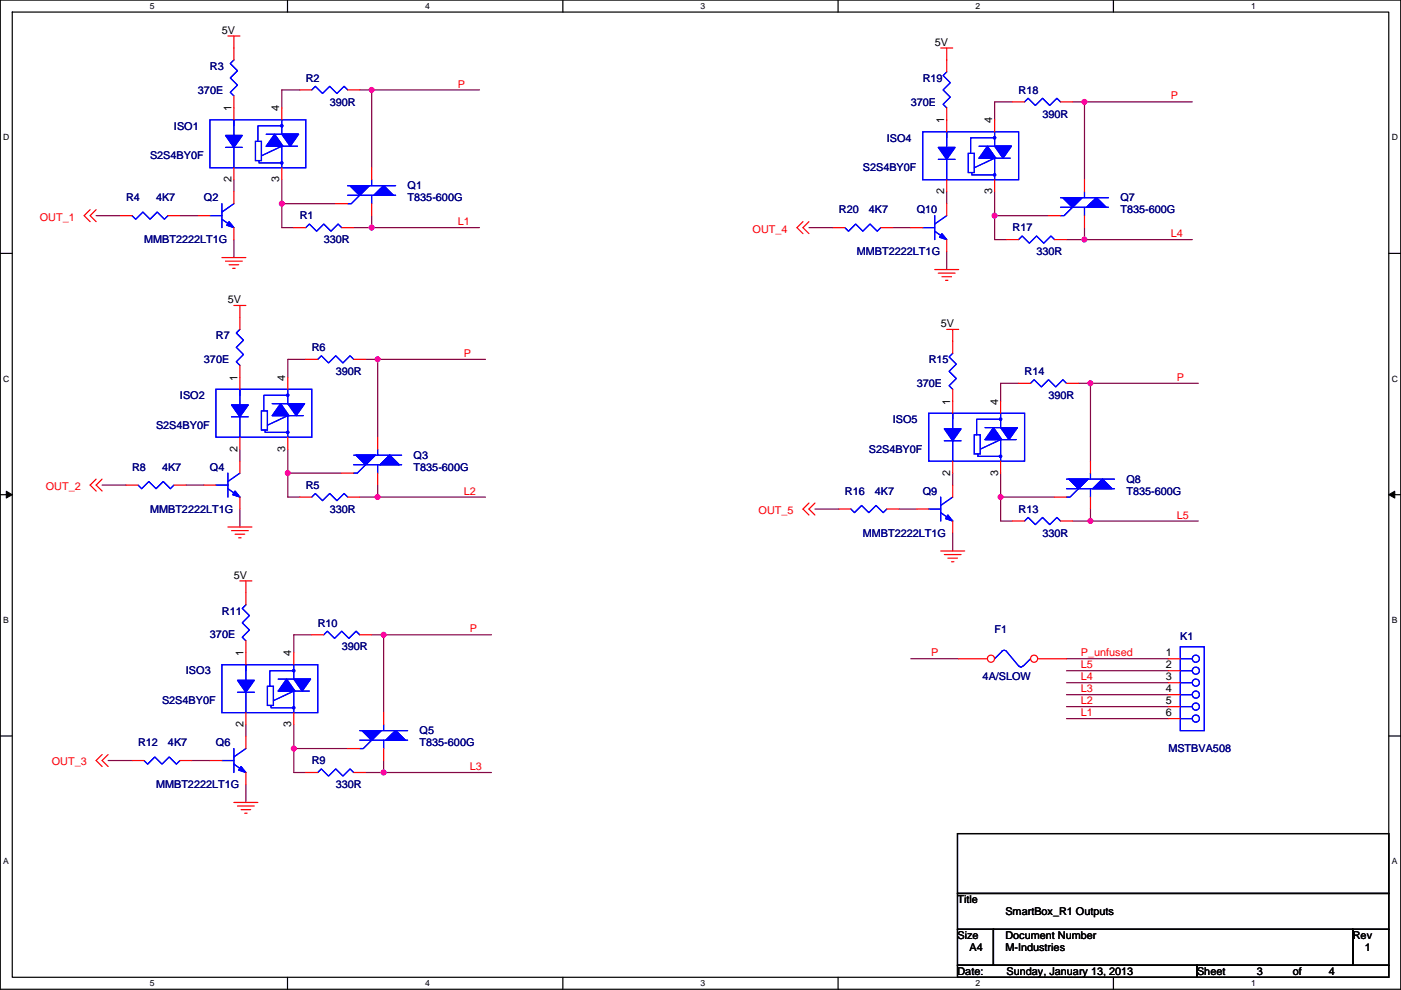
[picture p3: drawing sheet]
<svg xmlns="http://www.w3.org/2000/svg" width="297mm" height="210mm" viewBox="0 0 297 210" stroke-linecap="round" stroke-linejoin="round" font-family="sans-serif">
<path d="M.1 0h296.9v209.8h-296.9zM2.6 2.6h291.8v204.7h-291.8z" fill="none" stroke="#000" stroke-width=".25"/>
<g fill="#fff">
<path d="M31.8 .3h1v2h-1z"/>
<path d="M31.8 207.5h1v2.1h-1z"/>
</g>
<path d="M61 0v2.6M61 207.3v2.5" fill="none" stroke="#000" stroke-width=".25"/>
<g fill="#fff">
<path d="M90.1 .3h1v2h-1z"/>
<path d="M90.1 207.5h1v2.1h-1z"/>
</g>
<path d="M119.3 0v2.6M119.3 207.3v2.5" fill="none" stroke="#000" stroke-width=".25"/>
<g fill="#fff">
<path d="M148.5 .3h1v2h-1z"/>
<path d="M148.5 207.5h1v2.1h-1z"/>
</g>
<path d="M177.7 0v2.6M177.7 207.3v2.5" fill="none" stroke="#000" stroke-width=".25"/>
<g fill="#fff">
<path d="M206.9 .3h1v2h-1z"/>
<path d="M206.9 207.5h1v2.1h-1z"/>
</g>
<path d="M236.1 0v2.6M236.1 207.3v2.5" fill="none" stroke="#000" stroke-width=".25"/>
<g fill="#fff">
<path d="M265.2 .3h1v2h-1z"/>
<path d="M265.2 207.5h1v2.1h-1z"/>
<path d="M.7 28.2h1.3v2h-1.3z"/>
<path d="M295.1 28.2h1.3v2h-1.3z"/>
<path d="M.7 79.3h1.3v2.1h-1.3z"/>
<path d="M295.1 79.3h1.3v2.1h-1.3z"/>
</g>
<path d="M.1 53.7h2.5M294.4 53.7h2.6" fill="none" stroke="#000" stroke-width=".25"/>
<g fill="#fff">
<path d="M.7 130.5h1.2v2h-1.2z"/>
<path d="M295.1 130.5h1.2v2h-1.2z"/>
</g>
<path d="M.1 104.9h2.5M294.4 104.9h2.6" fill="none" stroke="#000" stroke-width=".25"/>
<path d="M1.3 104.2l1.3 .7-1.3 .7zM294.4 104.9l1.3-.7v1.4z" fill="#000" stroke="#000" stroke-width=".21"/>
<g fill="#fff">
<path d="M.7 181.7h1.2v2h-1.2z"/>
<path d="M295.1 181.7h1.2v2h-1.2z"/>
</g>
<path d="M.1 156.1h2.5M294.4 156.1h2.6M203 176.8h91.4v12.7h-91.4zM203 189.5h91.4v7.6h-91.4zM203 197.1h7.6v7.6h-7.6zM210.6 197.1h76.2v7.6h-76.2zM286.8 197.1h7.6v7.6h-7.6zM203 204.7h50.8v2.6h-50.8zM253.8 204.7h40.6v2.6h-40.6z" fill="none" stroke="#000" stroke-width=".25"/>
<g fill="none" stroke="#800040" stroke-width=".25">
<path d="M63.6 19.1h-3.8v3.8M76.3 19.1h2.5M78.8 19.1h22.9M78.8 19.1v16.5M49.6 38.1v2.6M59.8 38.1v5.1M214.7 21.6h-3.8v3.8M227.4 21.6h2.5M229.9 21.6h22.9M229.9 21.6v16.5M20.4 45.7h5.1M38.2 45.7h3.8"/>
<path d="M49.6 50.8v3.8M59.8 43.2h11.4M59.8 43.2v5.1h2.5M75 48.3h3.8M78.8 48.3h22.9M78.8 45.7v2.6M171.5 48.3h5.1M189.3 48.3h3.8M200.7 40.7v2.5M200.7 53.4v3.8M210.9 45.7v5.1h2.5M210.9 45.7h11.4"/>
<path d="M210.9 40.7v5M226.1 50.8h3.8M229.9 48.3v2.5M229.9 50.8h22.9M64.8 76.2h-3.8v3.8M77.5 76.2h2.6M80.1 76.2h22.8M80.1 76.2v16.5M50.9 95.3v2.5M61 95.3v5.1M216 81.3h-3.9v3.8M228.7 81.3h2.5"/>
<path d="M231.2 81.3v16.5M231.2 81.3h22.9M21.7 102.9h5M39.4 102.9h3.8M50.9 108v3.8M61 100.4h11.5M61 100.4v5h2.6M76.3 105.4h3.8M80.1 105.4h22.8M80.1 102.9v2.5M172.8 108h5.1M190.6 108h3.8"/>
<path d="M202 100.4v2.5M202 113.1v3.8M212.1 100.4v5M212.2 105.4l-.1 5.1h2.6M212.2 105.4h11.4M227.4 110.5h3.8M231.2 108v2.5M231.2 110.5h22.9M66.1 134.6h-3.8v3.9M78.8 134.6h2.5M81.3 134.6v16.6M81.3 134.6h22.9"/>
<path d="M193.1 139.7h10.2M226.1 139.7h21.6M52.1 153.7v2.5M62.3 158.8h11.4M62.3 153.7v5.1M62.3 158.8v5.1h2.5M226.1 142.3h21.6M226.1 144.8h21.6M226.1 147.3h21.6M226.1 149.9h21.6M226.1 152.4h21.6M22.9 161.3h5.1"/>
<path d="M40.7 161.3h3.8M52.1 166.4v3.8M77.5 163.9h3.8M81.3 161.3v2.6M81.3 163.9h22.9"/>
</g>
<g fill="#f0f" stroke="#f0f" stroke-width=".25">
<circle cx="59.7" cy="43.2" r=".5"/>
<circle cx="78.8" cy="19.1" r=".5"/>
<circle cx="78.8" cy="48.3" r=".5"/>
<circle cx="61" cy="100.3" r=".5"/>
<circle cx="80.1" cy="76.2" r=".5"/>
<circle cx="80.1" cy="105.4" r=".5"/>
<circle cx="62.3" cy="158.8" r=".5"/>
<circle cx="81.3" cy="134.6" r=".5"/>
<circle cx="81.3" cy="163.8" r=".5"/>
<circle cx="212.1" cy="105.4" r=".5"/>
<circle cx="231.2" cy="81.3" r=".5"/>
<circle cx="231.2" cy="110.5" r=".5"/>
<circle cx="210.9" cy="45.7" r=".5"/>
<circle cx="229.9" cy="21.6" r=".5"/>
<circle cx="229.9" cy="50.8" r=".5"/>
</g>
<g fill="none" stroke="#f00" stroke-width=".25">
<path d="M48.3 7.6h2.6M49.6 7.6v5.1M63.6 19.1h2.5M73.7 19.1h2.6M199.5 10.2h2.5M200.7 10.2v5.1M49.6 20.3v5.1M49.6 35.6v2.5M59.8 35.6v2.5M59.8 22.9v2.5M78.8 35.6v2.5M200.7 38.1v2.6"/>
<path d="M200.7 22.9v5.1M210.9 38.1v2.6M210.9 25.4v2.6M214.7 21.6h2.5M224.9 21.6h2.5M229.9 38.1v2.6M19.1 44.5l-1.3 1.2 1.3 1.3M20.4 44.5l-1.3 1.2 1.3 1.3M42 45.7h2.5M47.1 54.6h5M47.8 55.4h3.6M48.6 56.2h2"/>
<path d="M49.3 56.9h.5M49.6 40.7v2.5M49.6 48.3v2.5M62.3 48.3h2.5M71.2 43.2h2.5M72.5 48.3h2.5M78.8 43.2v2.5M170.2 47l-1.2 1.3 1.2 1.3M171.5 47l-1.3 1.3 1.3 1.3M176.6 48.3h2.5M186.7 48.3h2.6M193.1 48.3h2.5"/>
<path d="M198.2 57.2h5.1M198.9 57.9h3.6M199.7 58.7h2M200.5 59.5h.5M200.7 43.2v2.5M200.7 50.8v2.6M213.4 50.8h2.6M222.3 45.7h2.5M223.6 50.8h2.5M229.9 45.7v2.6M49.6 64.8h2.5M50.9 64.8v5.1"/>
<path d="M50.9 77.5v5.1M64.8 76.2h2.6M75 76.2h2.5M200.7 69.9h2.6M202 69.9v5.1M50.9 97.8v2.6M50.9 92.7v2.6M61 92.7v2.6M61 80v2.6M80.1 92.7v2.6M202 82.6v5.1M202 97.8v2.6"/>
<path d="M212.1 97.8v2.6M212.1 85.1v2.6M216 81.3h2.5M226.1 81.3h2.6M231.2 97.8v2.6M20.4 101.6l-1.3 1.3 1.3 1.3M21.7 101.6l-1.3 1.3 1.3 1.3M26.7 102.9h2.6M36.9 102.9h2.5M43.2 102.9h2.6M48.3 111.8h5.1M49.1 112.5h3.5"/>
<path d="M49.8 113.3h2.1M50.6 114.1h.5M50.9 105.4v2.6M63.6 105.4h2.5M72.5 100.4h2.5M73.7 105.4h2.6M80.1 100.4v2.5M171.5 106.7l-1.3 1.3 1.3 1.2M172.8 106.7l-1.3 1.3 1.3 1.2M177.9 108h2.5M188 108h2.6M194.4 108h2.5"/>
<path d="M199.4 116.9h5.1M200.2 117.6h3.6M201 118.4h2M201.7 119.1h.5M202 102.9v2.5M202 110.5v2.6M214.7 110.5h2.5M223.6 105.4h2.5M224.9 110.5h2.5M231.2 105.4v2.6M50.9 123.2h2.5M52.1 123.2v5.1"/>
<path d="M52.1 135.9v5.1M62.3 138.5v2.5M66.1 134.6h2.5M76.3 134.6h2.5M247.7 139.7h2.5M52.1 156.2v2.6M52.1 151.2v2.5M62.3 151.2v2.5M247.7 142.3h2.5M247.7 144.8h2.5M247.7 147.3h2.5M247.7 149.9h2.5"/>
<path d="M247.7 152.4h2.5M21.7 160l-1.3 1.3 1.3 1.3M22.9 160l-1.2 1.3 1.2 1.3M44.5 161.3h2.6M49.6 170.2h5.1M50.4 171h3.5M51.1 171.7h2M51.9 172.5h.5M52.1 163.9v2.5M64.8 163.9h2.6M75 163.9h2.5"/>
</g>
<g fill="none" stroke="#00f" stroke-width=".25">
<path d="M49.6 12.7l-.8 .8 1.6 1.5-1.6 1.5 1.6 1.6-1.6 1.5 .8 .7M66.1 19.1l.8-.8 1.5 1.5 1.5-1.5 1.5 1.5 1.6-1.5 .7 .8M200.7 15.3l-.7 .7 1.5 1.5-1.5 1.6 1.5 1.5-1.5 1.5 .7 .8M44.5 25.4h20.3v10.2h-20.3zM47.8 31.3h3.6M49.6 26.7v-1.3v10.2M54.2 30h1.2v4.1h-1.2zM54.9 34.1v.5h4.9M55.4 33l4.4-2v4.6M56.4 31h6.7M56.4 28.5h6.9M59.8 25.4v3.1"/>
<path d="M59.8 26.7h-5.1v3.3M73.7 39.4h10.2M74.2 39.4l2.1 2M78.3 39.4l-2 2M78.8 38.1v1.3M195.6 28h20.4v10.1h-20.4zM198.9 33.8h3.6M200.7 29.2v-1.2v10.1M205.3 32.5h1.3v4.1h-1.3zM206.1 36.6v.5h4.8M206.6 35.6l4.3-2.1v4.6M207.6 33.5h6.6"/>
<path d="M207.6 31h6.8M210.9 28v3M210.9 29.2h-5.1v3.3M217.2 21.6l.8-.8 1.5 1.6 1.5-1.6 1.6 1.6 1.5-1.6 .8 .8M44.5 45.7h2.6M47.1 46.5l2.5 1.8M47.1 43.2v5.1M49.6 43.2l-2.5 1.8M64.8 48.3l.8-.8 1.5 1.5 1.5-1.5 1.6 1.5 1.5-1.5 .8 .8M73.7 41.4h10.2M76.3 41.4l-1.8 1.8h-.8M78.8 41.4v1.8"/>
<path d="M80.6 40.2l-1.3 1.2 2-2 2.1 2M179.1 48.3l.8 .7 1.5-1.5 1.5 1.5 1.6-1.5 1.5 1.5 .7-.7M195.6 48.3h2.6M198.2 49l2.5 1.8M198.2 45.7v5.1M200.7 45.7l-2.5 1.8M216 50.8l.7-.7 1.5 1.5 1.6-1.5 1.5 1.5 1.5-1.5 .8 .7M224.9 41.9h10.1M224.9 44h10.1M225.4 41.9l2 2.1M227.4 44l-1.8 1.7h-.7M229.4 41.9l-2 2.1"/>
<path d="M229.9 40.7v1.2M229.9 44v1.7M231.7 42.7l-1.3 1.3 2.1-2.1 2 2.1M50.9 69.9l-.8 .7 1.5 1.6-1.5 1.5 1.5 1.5-1.5 1.5 .8 .8M67.4 76.2l.7-.7 1.6 1.5 1.5-1.5 1.5 1.5 1.5-1.5 .8 .7M202 75l-.8 .7 1.6 1.5-1.6 1.6 1.6 1.5-1.6 1.5 .8 .8M45.8 82.6h20.3v10.1h-20.3zM49.1 88.4h3.5M50.9 83.8v-1.2v10.1M55.4 87.1h1.3v4.1h-1.3zM56.2 91.2v.5h4.8M56.7 90.2l4.3-2v4.5"/>
<path d="M57.7 88.2h6.6M57.7 85.6h6.9M61 83.8h-5.1v3.3M61 82.6v3M75 98.6h10.2M75 96.5h10.2M75.5 96.5l2 2.1M77.5 98.6l-1.7 1.8h-.8M79.6 96.5l-2.1 2.1M80.1 95.3v1.2M80.1 98.6v1.8M81.8 97.3l-1.2 1.3 2-2.1 2 2.1"/>
<path d="M196.9 87.7h20.3v10.1h-20.3zM200.2 93.5h3.6M202 88.9v-1.2v10.1M206.6 92.2h1.2v4.1h-1.2zM207.3 96.3v.5h4.9M207.8 95.3l4.4-2.1-.1 4.6M208.8 93.2h6.7M208.8 90.7h6.9M212.2 87.7v3M212.2 88.9h-5.1v3.3M218.5 81.3l.8-.8 1.5 1.6 1.5-1.6 1.5 1.6 1.6-1.6 .7 .8M29.3 102.9l.7 .8 1.6-1.6 1.5 1.6 1.5-1.6 1.5 1.6 .8-.8"/>
<path d="M45.8 102.9h2.5M48.3 103.7l2.6 1.7M48.3 100.4v5M50.9 100.4l-2.6 1.7M66.1 105.4l.8-.7 1.5 1.5 1.5-1.5 1.5 1.5 1.6-1.5 .7 .7M180.4 108l.8 .7 1.5-1.5 1.5 1.5 1.5-1.5 1.6 1.5 .7-.7M196.9 108h2.5M199.4 108.7l2.6 1.8M199.4 105.4v5.1M202 105.4l-2.6 1.8M217.2 110.5l.8-.8 1.5 1.6 1.5-1.6 1.6 1.6 1.5-1.6 .8 .8M226.1 101.6h10.2"/>
<path d="M226.1 103.7h10.2M226.6 101.6l2.1 2.1M228.7 103.7l-1.8 1.7h-.8M230.7 101.6l-2 2.1M231.2 100.4v1.2M231.2 103.7v1.7M233 102.4l-1.3 1.3 2-2.1 2.1 2.1M52.1 128.3l-.7 .8 1.5 1.5-1.5 1.5 1.5 1.5-1.5 1.5 .7 .8M68.6 134.6l.8-.7 1.5 1.5 1.6-1.5 1.5 1.5 1.5-1.5 .8 .7M212.4 138.2l.5-.3 .5 .3M212.4 138.2l-1.5 1.5M213.4 138.2l2.6 3"/>
<path d="M218.5 139.7l-1.5 1.5M250.3 137.2h5v17.8h-5zM250.3 139.7h2.5M47.1 141h20.3v10.2h-20.3zM49.6 158.8v5.1M50.4 146.8h3.5M52.1 158.8l-2.5 1.7M52.1 142.3v-1.3v10.2M56.7 145.6h1.3v4h-1.3zM57.5 149.6v.5h4.8M58 148.6l4.3-2v4.6M59 146.6h6.6"/>
<path d="M59 144h6.8M62.3 142.3h-5.1v3.3M62.3 141v3M216.9 141.2l-.5 .3-.4-.3M250.3 142.3h2.5M250.3 144.8h2.5M250.3 147.3h2.5M250.3 149.9h2.5M250.3 152.4h2.5M47.1 161.3h2.5M49.6 162.1l2.5 1.8M67.4 163.9l.7-.8 1.6 1.5 1.5-1.5 1.5 1.5 1.5-1.5 .8 .8"/>
<circle cx="253.5" cy="139.7" r=".76"/>
<circle cx="253.5" cy="149.9" r=".76"/>
<circle cx="253.5" cy="142.2" r=".76"/>
<circle cx="253.5" cy="144.8" r=".76"/>
<circle cx="253.5" cy="147.3" r=".76"/>
<circle cx="253.5" cy="152.4" r=".76"/>
</g>
<g fill="#00f" stroke="#00f" stroke-width=".25">
<path d="M51.1 162.6l1 1.3-1.5-.6z" fill-rule="evenodd"/>
<path d="M51.1 162.6l1 1.3-1.5-.6z" fill-rule="evenodd"/>
<path d="M50.4 144.3h3.5l-1.8 2.5z" fill-rule="evenodd"/>
<path d="M60.8 144l1.7 2.6h-3.5z" fill-rule="evenodd"/>
<path d="M62.3 144h3.5l-1.7 2.6z" fill-rule="evenodd"/>
<path d="M50.4 144.3h3.5l-1.8 2.5z" fill-rule="evenodd"/>
<path d="M60.8 144l1.7 2.6h-3.5z" fill-rule="evenodd"/>
<path d="M62.3 144h3.5l-1.7 2.6z" fill-rule="evenodd"/>
<path d="M225.4 41.9h4l-2 2.1z" fill-rule="evenodd"/>
<path d="M232.5 41.9l2 2.1h-4.1z" fill-rule="evenodd"/>
<path d="M225.4 41.9h4l-2 2.1z" fill-rule="evenodd"/>
<path d="M232.5 41.9l2 2.1h-4.1z" fill-rule="evenodd"/>
<path d="M226.6 101.6h4.1l-2 2.1z" fill-rule="evenodd"/>
<path d="M233.7 101.6l2.1 2.1h-4.1z" fill-rule="evenodd"/>
<path d="M226.6 101.6h4.1l-2 2.1z" fill-rule="evenodd"/>
<path d="M233.7 101.6l2.1 2.1h-4.1z" fill-rule="evenodd"/>
<path d="M75.5 96.5h4.1l-2.1 2.1z" fill-rule="evenodd"/>
<path d="M82.6 96.5l2 2.1h-4z" fill-rule="evenodd"/>
<path d="M75.5 96.5h4.1l-2.1 2.1z" fill-rule="evenodd"/>
<path d="M82.6 96.5l2 2.1h-4z" fill-rule="evenodd"/>
<path d="M201 109.2l1 1.3-1.5-.5z" fill-rule="evenodd"/>
<path d="M201 109.2l1 1.3-1.5-.5z" fill-rule="evenodd"/>
<path d="M74.2 39.4h4.1l-2 2z" fill-rule="evenodd"/>
<path d="M81.3 39.4l2.1 2h-4.1z" fill-rule="evenodd"/>
<path d="M74.2 39.4h4.1l-2 2z" fill-rule="evenodd"/>
<path d="M81.3 39.4l2.1 2h-4.1z" fill-rule="evenodd"/>
<path d="M198.9 31.3h3.6l-1.8 2.5z" fill-rule="evenodd"/>
<path d="M209.4 31l1.7 2.5h-3.5z" fill-rule="evenodd"/>
<path d="M210.9 31h3.5l-1.7 2.5z" fill-rule="evenodd"/>
<path d="M198.9 31.3h3.6l-1.8 2.5z" fill-rule="evenodd"/>
<path d="M209.4 31l1.7 2.5h-3.5z" fill-rule="evenodd"/>
<path d="M210.9 31h3.5l-1.7 2.5z" fill-rule="evenodd"/>
<path d="M49.8 104.2l1.1 1.2-1.6-.5z" fill-rule="evenodd"/>
<path d="M49.8 104.2l1.1 1.2-1.6-.5z" fill-rule="evenodd"/>
<path d="M49.1 85.9h3.5l-1.7 2.5z" fill-rule="evenodd"/>
<path d="M59.5 85.6l1.8 2.6h-3.6z" fill-rule="evenodd"/>
<path d="M61 85.6h3.6l-1.8 2.6z" fill-rule="evenodd"/>
<path d="M49.1 85.9h3.5l-1.7 2.5z" fill-rule="evenodd"/>
<path d="M59.5 85.6l1.8 2.6h-3.6z" fill-rule="evenodd"/>
<path d="M61 85.6h3.6l-1.8 2.6z" fill-rule="evenodd"/>
<path d="M199.7 49.6l1 1.2-1.5-.5z" fill-rule="evenodd"/>
<path d="M199.7 49.6l1 1.2-1.5-.5z" fill-rule="evenodd"/>
<path d="M47.8 28.7h3.6l-1.8 2.6z" fill-rule="evenodd"/>
<path d="M58.2 28.5l1.8 2.5h-3.6z" fill-rule="evenodd"/>
<path d="M59.8 28.5h3.5l-1.8 2.5z" fill-rule="evenodd"/>
<path d="M47.8 28.7h3.6l-1.8 2.6z" fill-rule="evenodd"/>
<path d="M58.2 28.5l1.8 2.5h-3.6z" fill-rule="evenodd"/>
<path d="M59.8 28.5h3.5l-1.8 2.5z" fill-rule="evenodd"/>
<path d="M200.2 91h3.6l-1.8 2.5z" fill-rule="evenodd"/>
<path d="M210.6 90.7l1.8 2.5h-3.6z" fill-rule="evenodd"/>
<path d="M212.2 90.7h3.5l-1.8 2.5z" fill-rule="evenodd"/>
<path d="M200.2 91h3.6l-1.8 2.5z" fill-rule="evenodd"/>
<path d="M210.6 90.7l1.8 2.5h-3.6z" fill-rule="evenodd"/>
<path d="M212.2 90.7h3.5l-1.8 2.5z" fill-rule="evenodd"/>
<path d="M48.6 47l1 1.3-1.5-.5z" fill-rule="evenodd"/>
<path d="M48.6 47l1 1.3-1.5-.5z" fill-rule="evenodd"/>
<circle cx="62.3" cy="142.2" r=".24"/>
<circle cx="62.3" cy="150.1" r=".24"/>
<circle cx="210.9" cy="29.2" r=".24"/>
<circle cx="210.9" cy="37.1" r=".24"/>
<circle cx="61" cy="83.8" r=".24"/>
<circle cx="61" cy="91.7" r=".24"/>
<circle cx="59.7" cy="26.7" r=".24"/>
<circle cx="59.7" cy="34.6" r=".24"/>
<circle cx="212.1" cy="88.9" r=".24"/>
<circle cx="212.1" cy="96.8" r=".24"/>
</g>
<circle cx="210.1" cy="139.7" r=".76" fill="#fff" stroke="#f00" stroke-width=".25"/>
<path d="M203.3 139.7h6.1" fill="none" stroke="#f00" stroke-width=".25"/>
<circle cx="219.2" cy="139.7" r=".76" fill="#fff" stroke="#f00" stroke-width=".25"/>
<path d="M25.5 45.7h2.5M35.6 45.7h2.6M220 139.7h6.1M73.7 158.8h2.6M81.3 151.2v2.5M81.3 158.8v2.5M28 161.3h2.5M38.2 161.3h2.5" fill="none" stroke="#f00" stroke-width=".25"/>
<path d="M28 45.7l.8 .8 1.5-1.5 1.5 1.5 1.5-1.5 1.6 1.5 .7-.8M76.3 157h10.1M76.3 155h10.1M76.8 155l2 2M78.8 157l-1.8 1.8h-.7M80.8 155l-2 2M81.3 153.7v1.3M81.3 157v1.8M83.1 155.7l-1.3 1.3 2.1-2 2 2M30.5 161.3l.8 .8 1.5-1.6 1.6 1.6 1.5-1.6 1.5 1.6 .8-.8" fill="none" stroke="#00f" stroke-width=".25"/>
<g fill="#00f" stroke="#00f" stroke-width=".25">
<path d="M76.8 155h4l-2 2z" fill-rule="evenodd"/>
<path d="M83.9 155l2 2h-4.1z" fill-rule="evenodd"/>
<path d="M76.8 155h4l-2 2z" fill-rule="evenodd"/>
<path d="M83.9 155l2 2h-4.1z" fill-rule="evenodd"/>
</g>
<g fill="#f0f" stroke="#f0f" stroke-width=".25">
<circle cx="59.7" cy="43.2" r=".5"/>
<circle cx="78.8" cy="19.1" r=".5"/>
<circle cx="78.8" cy="48.3" r=".5"/>
<circle cx="61" cy="100.3" r=".5"/>
<circle cx="80.1" cy="76.2" r=".5"/>
<circle cx="80.1" cy="105.4" r=".5"/>
<circle cx="62.3" cy="158.8" r=".5"/>
<circle cx="81.3" cy="134.6" r=".5"/>
<circle cx="81.3" cy="163.8" r=".5"/>
<circle cx="212.1" cy="105.4" r=".5"/>
<circle cx="231.2" cy="81.3" r=".5"/>
<circle cx="231.2" cy="110.5" r=".5"/>
<circle cx="210.9" cy="45.7" r=".5"/>
<circle cx="229.9" cy="21.6" r=".5"/>
<circle cx="229.9" cy="50.8" r=".5"/>
</g>
<g font-size="2.3">
<text x="47.1" y="7.2">5V</text>
<text x="198.2" y="9.7">5V</text>
<text x="49.1" y="23.6" transform="rotate(-90 49.1 23.6)">1</text>
<text x="59.2" y="23.6" transform="rotate(-90 59.2 23.6)">4</text>
<text x="200.2" y="26.2" transform="rotate(-90 200.2 26.2)">1</text>
<text x="210.4" y="26.2" transform="rotate(-90 210.4 26.2)">4</text>
<text x="49.1" y="38.7" transform="rotate(-90 49.1 38.7)">2</text>
<text x="59.2" y="38.7" transform="rotate(-90 59.2 38.7)">3</text>
<text x="200.2" y="41.2" transform="rotate(-90 200.2 41.2)">2</text>
<text x="210.4" y="41.2" transform="rotate(-90 210.4 41.2)">3</text>
<text x="48.3" y="64.3">5V</text>
<text x="199.5" y="69.4">5V</text>
<text x="50.3" y="80.8" transform="rotate(-90 50.3 80.8)">1</text>
<text x="60.5" y="80.8" transform="rotate(-90 60.5 80.8)">4</text>
<text x="201.5" y="85.9" transform="rotate(-90 201.5 85.9)">1</text>
<text x="211.6" y="85.9" transform="rotate(-90 211.6 85.9)">4</text>
<text x="50.3" y="95.8" transform="rotate(-90 50.3 95.8)">2</text>
<text x="60.5" y="95.8" transform="rotate(-90 60.5 95.8)">3</text>
<text x="201.5" y="100.9" transform="rotate(-90 201.5 100.9)">2</text>
<text x="211.6" y="100.9" transform="rotate(-90 211.6 100.9)">3</text>
<text x="49.6" y="122.7">5V</text>
<text x="51.6" y="139.2" transform="rotate(-90 51.6 139.2)">1</text>
<text x="61.8" y="139.2" transform="rotate(-90 61.8 139.2)">4</text>
<text x="247.2" y="139.2">1</text>
<text x="247.2" y="141.7">2</text>
<text x="247.2" y="144.3">3</text>
<text x="247.2" y="146.8">4</text>
<text x="247.2" y="149.4">5</text>
<text x="51.6" y="154.2" transform="rotate(-90 51.6 154.2)">2</text>
<text x="61.8" y="154.2" transform="rotate(-90 61.8 154.2)">3</text>
<text x="247.2" y="151.9">6</text>
<text x="203" y="191.6">Title</text>
<text x="213.2" y="194.1">SmartBox_R1 Outputs</text>
<text x="203" y="199.2">Size</text>
<text x="205.5" y="201.7">A4</text>
<text x="213.2" y="199.2">Document Number</text>
<text x="213.2" y="201.7">M-Industries</text>
<text x="286.8" y="199.2">Rev</text>
<text x="289.4" y="201.7">1</text>
<text x="203" y="206.8">Date:</text>
<text x="213.4" y="206.8">Sunday, January 13, 2013</text>
<text x="253.8" y="206.8">Sheet</text>
<text x="266.5" y="206.8">3</text>
<text x="274.1" y="206.8">of</text>
<text x="281.7" y="206.8">4</text>
</g>
<g font-size="2.3" fill="#000080">
<text x="44.5" y="14.8">R3</text>
<text x="64.8" y="17.3">R2</text>
<text x="195.6" y="17.3">R19</text>
<text x="42" y="19.9">370E</text>
<text x="69.9" y="22.4">390R</text>
<text x="193.1" y="22.4">370E</text>
<text x="216" y="19.9">R18</text>
<text x="36.9" y="27.5">ISO1</text>
<text x="221" y="24.9">390R</text>
<text x="31.8" y="33.8">S2S4BY0F</text>
<text x="188" y="30">ISO4</text>
<text x="86.4" y="40.2">Q1</text>
<text x="182.9" y="36.4">S2S4BY0F</text>
<text x="26.7" y="42.7">R4</text>
<text x="33.1" y="42.7">4K7</text>
<text x="43.2" y="42.7">Q2</text>
<text x="63.6" y="46.5">R1</text>
<text x="86.4" y="42.7">T835-600G</text>
<text x="177.9" y="45.3">R20</text>
<text x="184.2" y="45.3">4K7</text>
<text x="194.4" y="45.3">Q10</text>
<text x="237.6" y="42.7">Q7</text>
<text x="237.6" y="45.3">T835-600G</text>
<text x="30.5" y="51.6">MMBT2222LT1G</text>
<text x="68.6" y="51.6">330R</text>
<text x="214.7" y="49.1">R17</text>
<text x="181.7" y="54.1">MMBT2222LT1G</text>
<text x="219.8" y="54.1">330R</text>
<text x="45.8" y="71.9">R7</text>
<text x="43.2" y="77">370E</text>
<text x="66.1" y="74.5">R6</text>
<text x="196.9" y="77">R15</text>
<text x="71.2" y="79.5">390R</text>
<text x="194.4" y="82.1">370E</text>
<text x="217.2" y="79.5">R14</text>
<text x="38.2" y="84.6">ISO2</text>
<text x="189.3" y="89.7">ISO5</text>
<text x="222.3" y="84.6">390R</text>
<text x="33.1" y="91">S2S4BY0F</text>
<text x="28" y="99.9">R8</text>
<text x="34.3" y="99.9">4K7</text>
<text x="44.5" y="99.9">Q4</text>
<text x="87.7" y="97.3">Q3</text>
<text x="87.7" y="99.9">T835-600G</text>
<text x="184.2" y="96.1">S2S4BY0F</text>
<text x="64.8" y="103.7">R5</text>
<text x="179.1" y="104.9">R16</text>
<text x="185.5" y="104.9">4K7</text>
<text x="195.6" y="104.9">Q9</text>
<text x="238.8" y="102.4">Q8</text>
<text x="238.8" y="104.9">T835-600G</text>
<text x="31.8" y="108.8">MMBT2222LT1G</text>
<text x="69.9" y="108.8">330R</text>
<text x="182.9" y="113.8">MMBT2222LT1G</text>
<text x="216" y="108.8">R13</text>
<text x="221" y="113.8">330R</text>
<text x="47.1" y="130.3">R11</text>
<text x="44.5" y="135.4">370E</text>
<text x="67.4" y="132.9">R10</text>
<text x="72.5" y="138">390R</text>
<text x="210.9" y="134.2">F1</text>
<text x="250.3" y="135.7">K1</text>
<text x="39.4" y="143">ISO3</text>
<text x="34.4" y="149.4">S2S4BY0F</text>
<text x="208.3" y="144.3">4A/SLOW</text>
<text x="89" y="155.7">Q5</text>
<text x="29.3" y="158.3">R12</text>
<text x="35.6" y="158.3">4K7</text>
<text x="45.8" y="158.3">Q6</text>
<text x="89" y="158.3">T835-600G</text>
<text x="247.7" y="159.6">MSTBVA508</text>
<text x="33.1" y="167.2">MMBT2222LT1G</text>
<text x="66.1" y="162.1">R9</text>
<text x="71.2" y="167.2">330R</text>
</g>
<g font-size="2.3" fill="#f00">
<text x="97.1" y="18.6">P</text>
<text x="248.2" y="21.1">P</text>
<text x="8.4" y="46.8">OUT_1</text>
<text x="97.1" y="47.8">L1</text>
<text x="159.6" y="49.3">OUT_4</text>
<text x="248.2" y="50.3">L4</text>
<text x="98.4" y="75.7">P</text>
<text x="249.5" y="80.8">P</text>
<text x="9.7" y="103.9">OUT_2</text>
<text x="98.4" y="104.9">L2</text>
<text x="160.8" y="109">OUT_5</text>
<text x="249.5" y="110">L5</text>
<text x="99.6" y="134.1">P</text>
<text x="197.4" y="139.2">P</text>
<text x="229.2" y="139.2">P_unfused</text>
<text x="229.2" y="141.8">L5</text>
<text x="229.2" y="144.3">L4</text>
<text x="229.2" y="146.8">L3</text>
<text x="229.2" y="149.4">L2</text>
<text x="229.2" y="151.9">L1</text>
<text x="11" y="162.3">OUT_3</text>
<text x="99.6" y="163.3">L3</text>
</g>
<g font-size="1.8">
<text x="31.8" y="1.9">5</text>
<text x="90.1" y="1.9">4</text>
<text x="148.5" y="1.9">3</text>
<text x="206.9" y="1.9">2</text>
<text x="265.2" y="1.9">1</text>
<text x=".7" y="29.8">D</text>
<text x="295.1" y="29.8">D</text>
<text x=".7" y="81">C</text>
<text x="295.1" y="81">C</text>
<text x=".7" y="132.1">B</text>
<text x="295.1" y="132.1">B</text>
<text x=".7" y="183.3">A</text>
<text x="295.1" y="183.3">A</text>
<text x="31.8" y="209.2">5</text>
<text x="90.1" y="209.2">4</text>
<text x="148.5" y="209.2">3</text>
<text x="206.9" y="209.2">2</text>
<text x="265.2" y="209.2">1</text>
</g>
</svg>
